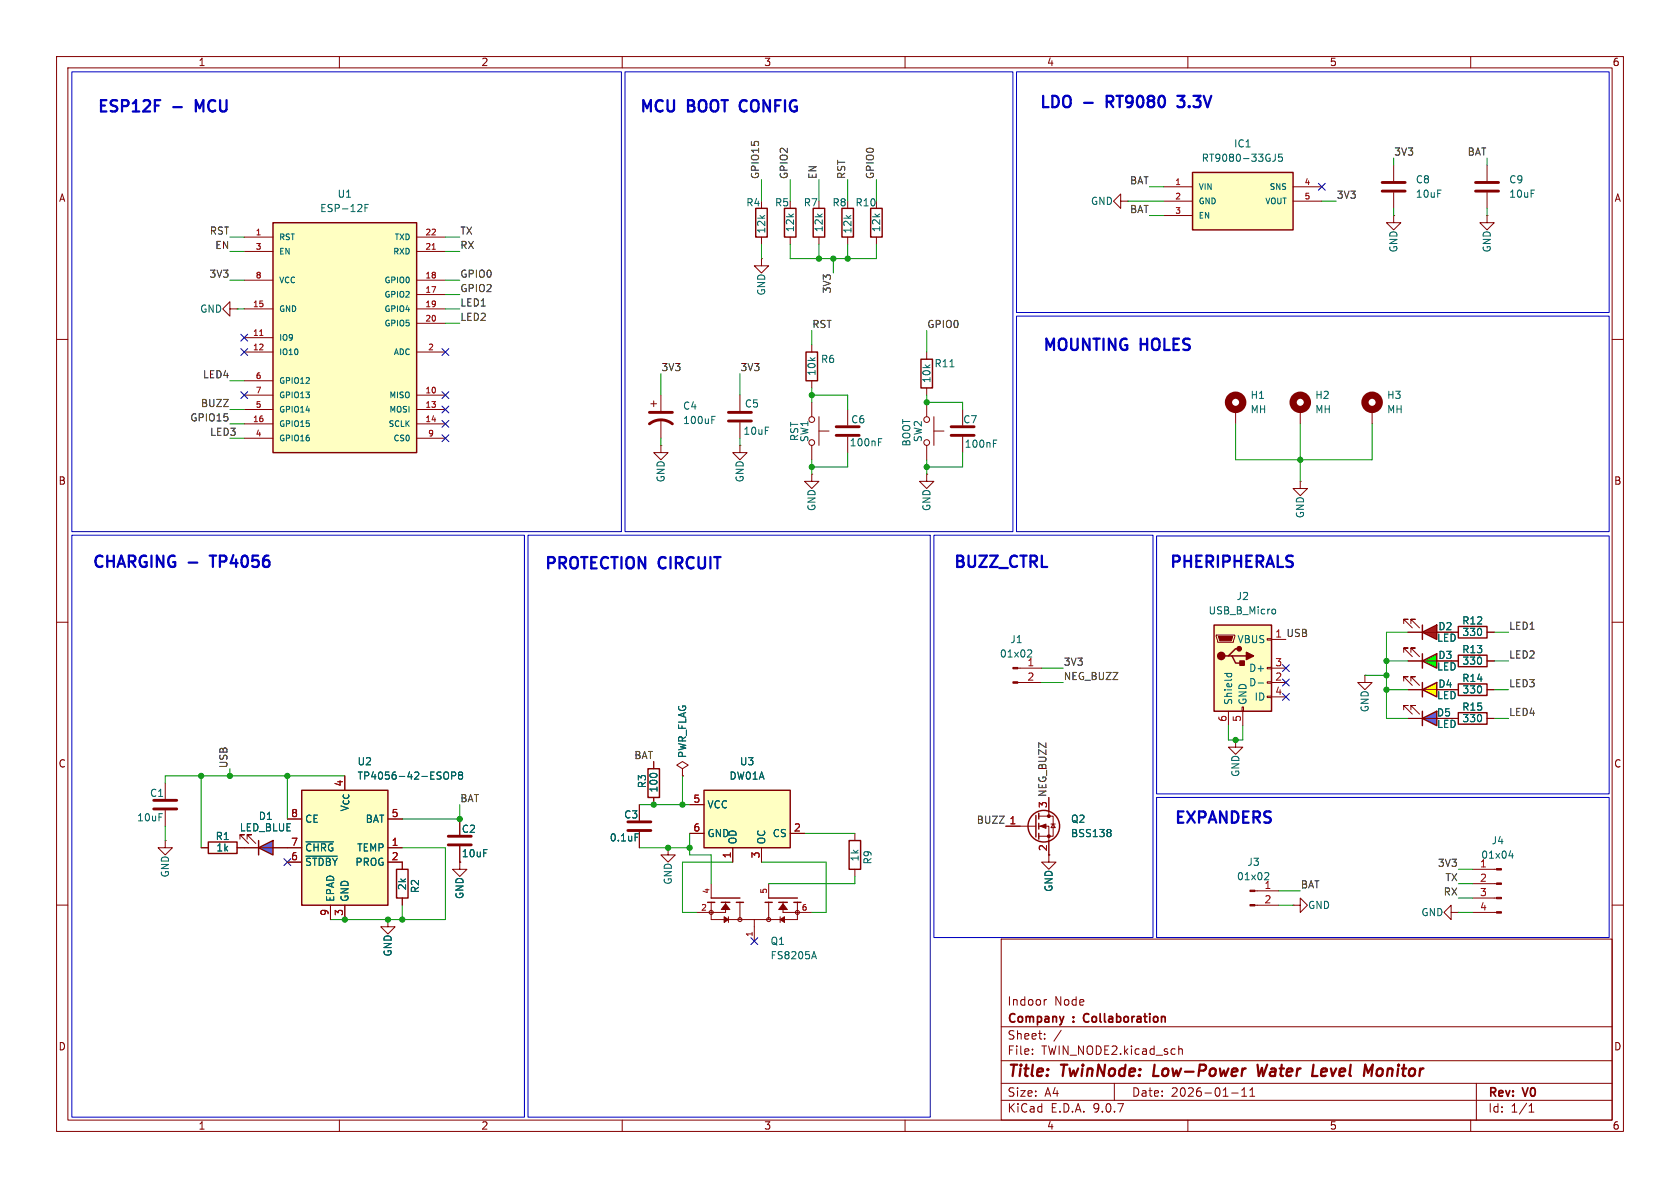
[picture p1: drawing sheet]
<svg xmlns="http://www.w3.org/2000/svg" width="297mm" height="210mm" viewBox="0 0 297 210" stroke-linecap="round" stroke-linejoin="round" font-family="sans-serif">
<g fill="none" stroke="#840000" stroke-width=".18">
<path d="M10 10h277v190h-277zM12 12h273v186h-273zM60 10v2M110 10v2M160 10v2M210 10v2M260 10v2M10 60h2M285 60h2M143.5 83.8v1.3h1.3l-1.3 1.3-1.3-1.3h1.3M143.5 83.8h.1M10 110h2"/>
<path d="M262.9 116.8h1.3M262.9 111.8h1.3M285 110h2M262.9 127h1.3M10 160h2M177 166h108v32h-108zM185 176.7l-.3 .1-.1 .2M285 160h2M60 198v2M110 198v2M160 198v2M177 194.5h108"/>
<path d="M177 191.5h108M177 187.5h108M177 181.5h108M182.5 186.3v.1M182.5 185.5v.1M184.7 183.6v.1M184.7 182.8v.1M187.6 182.1l-1.3 2M197 191.5v3M208.4 184.9v1.5M208.4 185.5l.2-.1 .4 .1v.9M210 198v2"/>
<path d="M217.7 193.2h1.2M219.5 193.8h.9M219.5 192.7l.5-.4v1.5M221 193.8h.8M221 192.7l.4-.4v1.5M260 198v2M261 191.5v6.5M270.3 196.6h.9M270.3 195.5l.4-.4v1.5"/>
</g>
<path d="M204.1 188.2l-.2 2h.9M222.3 188.2l.2 2 .6-1.4 .2 1.4 .7-2M232 190.2h.9M233.7 189l-.2 .9 .3 .3M234.6 189.4l-1 .1M243.6 189l-.2 .3-.1 .5 .4 .4" fill="none" stroke="#840000" stroke-width=".4"/>
<path d="M191.7 179.4l-.1 .4 .1 .7" fill="none" stroke="#840000" stroke-width=".3"/>
<path d="M257.8 115.8h5.1v2.1h-5.1zM257.8 110.7h5.1v2.1h-5.1zM257.8 126h5.1v2h-5.1z" fill="none" stroke="#840000" stroke-width=".25"/>
<path d="M251.5 116.8l2.5-1.2v2.5z" fill="#0f0"/>
<path d="M248.2 115.3v-.7h.7h-.7l1.5 1.5M248.9 116.8h5.1M249.4 115.3v-.7h.8h-.8l1.6 1.5" fill="none" stroke="#840000" stroke-width=".18"/>
<path d="M251.5 116.8l2.5-1.2v2.5zM251.5 115.6v2.5" fill="none" stroke="#840000" stroke-width=".25"/>
<path d="M251.5 127l2.5-1.3v2.6z" fill="#5959ff"/>
<path d="M248.2 125.5v-.8h.7h-.7l1.5 1.5M248.9 127h5.1M249.4 125.5v-.8h.8h-.8l1.6 1.5" fill="none" stroke="#840000" stroke-width=".18"/>
<path d="M251.5 127l2.5-1.3v2.6zM251.5 125.7v2.6" fill="none" stroke="#840000" stroke-width=".25"/>
<path d="M251.5 111.8l2.5-1.3v2.5z" fill="#f00"/>
<path d="M248.2 110.2v-.7h.7h-.7l1.5 1.5M248.9 111.8h5.1M249.4 110.2v-.7h.8h-.8l1.6 1.5" fill="none" stroke="#840000" stroke-width=".18"/>
<path d="M251.5 111.8l2.5-1.3v2.5zM251.5 110.5v2.5" fill="none" stroke="#840000" stroke-width=".25"/>
<path d="M251.5 121.9l2.5-1.2v2.5z" fill="#ff0"/>
<g fill="none" stroke="#840000" stroke-width=".18">
<path d="M154.9 35.6v1.2M246.4 29.2v2.8M246.4 34v2.8M262.9 38.1v1.3h1.3l-1.3 1.2-1.3-1.2h1.3M262.9 38.1h.1M262.9 29.2v2.8M262.9 34v2.8M134.6 45.7v1.3h1.3l-1.3 1.3-1.3-1.3h1.3M134.6 45.7h.1M139.7 41.9v1.3M144.8 41.9v1.3M149.9 41.9v1.3"/>
<path d="M154.9 41.9v1.3M130.8 69.9v2.7M130.8 74.7v2.8M143.5 61v1.2M143.5 67.3v1.3M143.5 71.1v2.6M143.5 78.7v2.6M144.8 76.2h1.8M144.8 73.7v5M149.9 72.4v2.8M149.9 77.2v2.8M163.8 62.2v1.3"/>
<path d="M163.8 68.6v1.3M163.8 71.1v2.6M163.8 78.7v2.6M165.1 76.2h1.8M165.1 73.7v5M170.2 72.4v2.8M170.2 77.2v2.8M242.6 72.4v2.5M163.8 83.8v1.3h1.3l-1.3 1.3-1.2-1.3h1.2M163.8 83.8h.1M229.9 85.1v1.3h1.2l-1.2 1.2-1.3-1.2h1.3M229.9 85.1h.1"/>
<path d="M29.2 138.4v2.8M248.2 120.4v-.8h.7h-.7l1.5 1.6M248.9 121.9h5.1M249.4 120.4v-.8h.8h-.8l1.6 1.6M262.9 121.9h1.3M29.2 148.6v1.3h1.3l-1.3 1.2-1.3-1.2h1.3M29.2 148.6h.1M29.2 143.3v2.8M35.6 149.9h1.2M41.9 149.9h1.3M221.8 157.5h4.3M68.6 162.6v1.2h1.2l-1.2 1.3-1.3-1.3h1.3"/>
<path d="M68.6 162.6h.1M221.8 160h4.3M228.6 160h1.3v-1.2l1.2 1.2-1.2 1.3v-1.3M228.6 160h.1"/>
<circle cx="143.5" cy="74.2" r=".51"/>
<circle cx="143.5" cy="78.2" r=".51"/>
<circle cx="163.8" cy="78.2" r=".51"/>
<circle cx="163.8" cy="74.2" r=".51"/>
</g>
<path d="M138.7 36.8h2v5.1h-2zM143.8 36.8h2v5.1h-2zM148.8 36.8h2.1v5.1h-2.1zM153.9 36.8h2.1v5.1h-2.1zM142.5 62.2h2v5.1h-2zM162.8 63.5h2v5.1h-2zM251.5 121.9l2.5-1.2v2.5zM251.5 120.7v2.5M257.8 120.9h5.1v2h-5.1zM36.8 148.8h5.1v2.1h-5.1z" fill="none" stroke="#840000" stroke-width=".25"/>
<g fill="#840000" stroke="#840000" stroke-width=".18">
<path d="M221 157.4h.8v.2h-.8z"/>
<path d="M221 159.9h.8v.2h-.8z"/>
</g>
<path d="M155.3 78.1h.4M155.3 77.5h.6M167.9 64.8h.8M175.6 78.4h.4M175.6 77.8h.6M223.8 154.2l.4 .1 .1 .3-.8 .9" fill="none" stroke="#006464" stroke-width=".18"/>
<path d="M244.3 32.3h4.1M244.3 33.8h4.1M260.9 32.3h4M260.9 33.8h4M128.8 72.9h4M128.8 74.4h4M147.8 75.4h4.1M147.8 77h4.1M168.1 75.4h4.1M168.1 77h4.1M27.2 141.5h4M27.2 143h4" fill="none" stroke="#840000" stroke-width=".51"/>
<circle cx="242.6" cy="71.1" r="1.27" fill="none" stroke="#840000" stroke-width="1.3"/>
<path d="M45.7 149.9l2.6-1.3v2.5z" fill="#5959ff"/>
<path d="M42.4 148.3v-.7h.8h-.8l1.5 1.5M43.2 149.9h7.6M43.7 148.3v-.7h.7h-.7l1.5 1.5M71.1 152.4v1.3M71.1 158.8v1.2M81.3 152.4v1.3h1.2l-1.2 1.2-1.3-1.2h1.3M81.3 152.4h.1M81.3 144.8v2.8M81.3 149.6v2.8" fill="none" stroke="#840000" stroke-width=".18"/>
<path d="M45.7 149.9l2.6-1.3v2.5zM45.7 148.6v2.5M70.1 153.7h2v5.1h-2z" fill="none" stroke="#840000" stroke-width=".25"/>
<path d="M79.2 147.8h4.1M79.2 149.4h4.1" fill="none" stroke="#840000" stroke-width=".51"/>
<path d="M53.3 139.7h15.3v20.3h-15.3z" fill="#ffffc2"/>
<path d="M53.3 139.7h15.3v20.3h-15.3z" fill="none" stroke="#840000" stroke-width=".25"/>
<path d="M40.6 54.6v-1.3l-1.2 1.3 1.2 1.3v-1.3h1.3M41.9 54.6h.1M50.8 144.8h2.5M50.8 149.9h2.5M50.8 152.4h2.5M68.6 144.8h2.5M68.6 149.9h2.5M68.6 152.4h2.5M58.4 160v2.6M61 160v2.6" fill="none" stroke="#840000" stroke-width=".18"/>
<path d="M78.8 136.5a.43 .43 0 0 1 .5 .4v.4a.43 .43 0 0 1-.5 .4M79.8 137.1h.6l.2-.2-.1-.3-.7-.1v1.2M81.3 137l-.2-.2 .2-.3h.2l.3 .2-.3 .3M81.3 137l-.2 .3v.3l.2 .1h.4l.1-.2v-.2l-.3-.3M81.3 137h.2M54.1 148.8h4.9M54.1 151.4h5.5" fill="none" stroke="#006464" stroke-width=".18"/>
<path d="M48.3 39.4h25.4v40.6h-25.4z" fill="#ffffc2"/>
<path d="M48.3 39.4h25.4v40.6h-25.4zM133.6 36.8h2v5.1h-2zM125.1 159.5h1.3M125.7 158.8h5.1M127.5 159.5h1.5M130.2 159.5h1.2M135.3 159.5h1.2M135.9 158.8h5.1M137.7 159.5h1.5M140.3 159.5h1.3" fill="none" stroke="#840000" stroke-width=".25"/>
<g fill="none" stroke="#840000" stroke-width=".18">
<path d="M43.2 41.9h5.1M43.2 44.5h5.1M43.2 49.5h5.1M43.2 54.6h5.1M43.2 59.7h5.1M73.7 41.9h5M73.7 44.5h5M73.7 49.5h5M73.7 54.6h5M73.7 52.1h5M73.7 57.2h5M134.6 41.9v1.3"/>
<path d="M43.2 62.2h5.1M43.2 67.3h5.1M43.2 69.9h5.1M43.2 72.4h5.1M43.2 74.9h5.1M43.2 77.5h5.1M73.7 62.2h5M73.7 69.9h5M73.7 72.4h5M73.7 74.9h5M73.7 77.5h5M115.1 71.4h1"/>
<path d="M115.6 70.9v1M116.8 78.7v1.3h1.3l-1.3 1.3-1.2-1.3h1.2M116.8 78.7h.1M116.8 69.9v2.7M116.8 74.2v3.3M130.8 78.7v1.3h1.3l-1.3 1.3-1.3-1.3h1.3M130.8 78.7h.1M241.3 119.4v1.3h1.3l-1.3 1.2-1.3-1.2h1.3M241.3 119.4h.1M113 142.2v2.8M113 147.1v2.8M118.1 149.9v1.2h1.3l-1.3 1.3-1.3-1.3h1.3"/>
<path d="M118.1 149.9h.1M125.7 159.5v3.1h15.3v-3.1M125.7 156.2v2.6M128.3 159.5v1.8h-5.1M130.8 159.5v3.1M135.9 156.2v2.6M135.9 159.5v3.1M138.4 159.5v1.8h5.1M128.8 162.1v1M133.3 162.6v3.8M137.9 162.1v1"/>
<circle cx="125.7" cy="161.3" r=".36"/>
<circle cx="130.8" cy="162.6" r=".36"/>
<circle cx="135.9" cy="162.6" r=".36"/>
<circle cx="141" cy="161.3" r=".36"/>
</g>
<path d="M45.9 59.3h.6M76.4 44.1h.6" fill="none" stroke="#a90000" stroke-width=".18"/>
<path d="M64.5 36.7h.5M65.1 36.1h-.6v1.3M125.8 74.2h.5M125.8 73.6h.6M112.3 147.4h.6M143.6 169.1h.6M143.9 168.2l.4 1.3" fill="none" stroke="#006464" stroke-width=".18"/>
<path d="M114.8 74.9a3.3 3.3 0 0 1 4.1 0M114.8 72.9h4.1M111 145.3h4.1M111 146.8h4.1" fill="none" stroke="#840000" stroke-width=".51"/>
<g fill="#840000" stroke="#840000" stroke-width=".18">
<path d="M138.4 159.8l.8 1h-1.5z"/>
<path d="M128.3 159.8l.7 1h-1.5z"/>
<path d="M137.9 162.6l.8-.5v1z"/>
<path d="M128 162.1l.8 .5-.8 .5z"/>
</g>
<path d="M124.5 139.7h15.2v10.2h-15.2z" fill="#ffffc2"/>
<path d="M114.6 135.9h2v5.1h-2zM124.5 139.7h15.2v10.2h-15.2z" fill="none" stroke="#840000" stroke-width=".25"/>
<g fill="none" stroke="#840000" stroke-width=".18">
<path d="M115.6 134.6v1.3M120.6 135.9l1.1-.6-1.1-.7-1 .7 1 .6v1.3M120.6 137.2h.1M115.6 141v1.2M121.9 142.2h2.6M121.9 147.3h2.6M129.5 149.9v2.5M134.6 149.9v2.5M139.7 147.3h2.5M260.3 153.7h4.3M260.3 156.2h4.3M260.3 158.8h4.3"/>
<path d="M256.5 161.3v-1.3l-1.2 1.3 1.2 1.3v-1.3h1.3M257.8 161.3h.1M260.3 161.3h4.3"/>
</g>
<g fill="#840000" stroke="#840000" stroke-width=".18">
<path d="M264.6 153.5h.8v.3h-.8z"/>
<path d="M264.6 156.1h.8v.2h-.8z"/>
<path d="M264.6 158.6h.8v.3h-.8z"/>
<path d="M264.6 161.2h.8v.2h-.8z"/>
</g>
<path d="M266.8 151.3h.7M267.4 150.9v.8" fill="none" stroke="#006464" stroke-width=".18"/>
<path d="M214.6 110.5h10.2v15.2h-10.2z" fill="#ffffc2"/>
<g fill="none" stroke="#840000" stroke-width=".25">
<path d="M214.6 110.5h10.2v15.2h-10.2zM217.2 116h.6l.6 1.2h1.3M217.8 116h2.5M219.1 114.7h-.7l-1.2 1.3h-.7M150.1 148.6h2v5.1h-2zM183.1 144.1v3.9M183.6 143.8v1M183.6 145.5v1.1M183.6 147.3v1"/>
<circle cx="184.5" cy="146" r="2.79"/>
</g>
<g fill="none" stroke="#840000" stroke-width=".18">
<path d="M246.4 38.1v1.3h1.2l-1.2 1.2-1.3-1.2h1.3M246.4 38.1h.1M218.4 72.4v2.5M179.9 118.1h4.2M215 112.3h3.3v.2l-.2 1h-2.8zM224 112.9h.8v.3h-.8zM224 118h.8v.2h-.8zM224.8 113h2.5M224.8 118.1h2.5M179.9 120.7h4.2M217.2 125.7v2.6M218.4 130.8v1.3h1.3l-1.3 1.3-1.2-1.3h1.2"/>
<path d="M218.4 130.8h.1M219.6 125h.2v.7h-.2zM219.7 125.7v2.6M224 120.5h.8v.3h-.8zM224 123.1h.8v.2h-.8zM224.8 120.7h2.5M224.8 123.2h2.5M151.1 147.3v1.3M151.1 153.7v1.2M177.8 146.1h5.3M183.6 146.1h1.8v6.3h1.3l-1.3 1.3-1.3-1.3h1.3M183.6 144.3h2.6v3.5h-2.6"/>
<path d="M185.4 141v3.3M185.8 145.7h.8M186.2 145.7l.4 .6h-.8z"/>
</g>
<g fill="#840000" stroke="#840000" stroke-width=".18">
<path d="M215.4 112.5h2.5l-.2 .8h-2.1z"/>
<path d="M179.1 118h.8v.2h-.8z"/>
<path d="M179.1 120.5h.8v.3h-.8z"/>
<path d="M183.9 146.1l1-.4v.7z"/>
<circle cx="185.4" cy="144.3" r=".25"/>
<circle cx="185.4" cy="147.8" r=".25"/>
</g>
<g fill="#840000" stroke="#840000" stroke-width=".25">
<path d="M219.2 116.8h.8v.8h-.8z"/>
<path d="M220.3 115.3l1.3 .7-1.3 .6z"/>
<circle cx="215.9" cy="116" r=".63"/>
<circle cx="219.1" cy="114.7" r=".38"/>
</g>
<path d="M181.9 114.9h.4l.1 .3-.8 .9M216.5 119.1h1.2M217 119.1l-.1 .3M217.7 119.1v.3M225.1 107.7h.3l.1 .2v.5l-.4 .1M222.4 120.7h1M196.2 146.6l.2 .3-.2 .3 .2 .2v.3l-.2 .2" fill="none" stroke="#006464" stroke-width=".18"/>
<circle cx="218.4" cy="71.1" r="1.27" fill="none" stroke="#840000" stroke-width="1.3"/>
<path d="M210.8 30.5h17.8v10.1h-17.8z" fill="#ffffc2"/>
<path d="M210.8 30.5h17.8v10.1h-17.8z" fill="none" stroke="#840000" stroke-width=".25"/>
<g fill="none" stroke="#840000" stroke-width=".18">
<path d="M198.1 35.6v-1.3l-1.3 1.3 1.3 1.2v-1.2h1.3M199.4 35.6h.1M205.7 33h5.1M205.7 35.6h5.1M205.7 38.1h5.1M228.6 33h5.1M228.6 35.6h5.1M229.9 72.4v2.5M248.9 111.8h2.6M248.9 116.8h2.6M262.9 111.8h1.3M262.9 116.8h1.3"/>
<path d="M115.6 134.6v1.3M120.6 137.2h.1M248.9 121.9h2.6M248.9 127h2.6M262.9 121.9h1.3M262.9 127h1.3M35.6 149.9h1.2M41.9 149.9h3.8M48.3 149.9h5M50.8 144.8h2.5M50.8 152.4h2.5M68.6 144.8h2.5"/>
<path d="M68.6 149.9h2.5M68.6 152.4h2.5v1.3M71.1 158.8v1.2M81.3 152.4h.1M81.3 144.8v2.8M81.3 149.6v2.8M113 142.2v2.8M113 147.1v2.8M115.6 141v1.2M121.9 142.2h2.6M121.9 147.3h2.6M129.5 149.9v2.5"/>
<path d="M134.6 149.9v2.5M139.7 147.3h2.5M177.8 146.1h2.5M185.4 141v2.5M185.4 148.6v2.5M58.4 160v2.6M61 160v2.6M68.6 162.6h.1"/>
</g>
<path d="M225.5 27.2v1a.41 .41 0 0 1-.5 .3M226.7 27.2h-.6l-.1 .7 .2-.2 .4 .1 .1 .2v.4l-.2 .1-.5-.1M78.8 136.5a.43 .43 0 0 1 .5 .4v.4a.43 .43 0 0 1-.5 .4M79.8 137.1h.6l.2-.2-.1-.3-.7-.1v1.2M81.3 137l-.2-.2 .2-.3h.2l.3 .2-.3 .3M81.3 137l-.2 .3v.3l.2 .1h.4l.1-.2v-.2l-.3-.3M81.3 137h.2M54.1 148.8h4.9M54.1 151.4h5.5M112.3 147.4h.6M196.2 146.6l.2 .3-.2 .3 .2 .2v.3l-.2 .2" fill="none" stroke="#006464" stroke-width=".18"/>
<circle cx="229.9" cy="71.1" r="1.27" fill="none" stroke="#840000" stroke-width="1.3"/>
<g fill="none" stroke="#009600" stroke-width=".18">
<path d="M134.6 31.8v3.8M139.7 31.8v3.8M144.8 31.8v3.8M149.9 31.8v3.8M154.9 31.8v3.8M199.4 35.6h6.3M203.2 33h2.5M203.2 38.1h2.5M233.7 35.6h2.5M246.4 27.9v1.3M246.4 36.8v1.3M262.9 27.9v1.3"/>
<path d="M262.9 36.8v1.3M40.6 41.9h2.6M40.6 49.5h2.6M40.6 44.5h2.6M41.9 54.6h1.3M78.7 41.9h2.6M78.7 54.6h2.6M78.7 57.2h2.6M78.7 52.1h2.6M78.7 49.5h2.6M78.7 44.5h2.6M134.6 43.2v2.5"/>
<path d="M139.7 43.2v2.5h15.2v-2.5M143.5 58.4v2.6M144.8 43.2v2.5M147.3 45.7v2.6M149.9 43.2v2.5M163.8 58.4v3.8M40.6 67.3h2.6M40.6 77.5h2.6M40.6 74.9h2.6M40.6 72.4h2.6M116.8 66v3.9M116.8 77.5v1.2"/>
<path d="M130.8 66v3.9M130.8 77.5v1.2M143.5 69.9h6.4v2.5M143.5 68.6v2.5M163.8 69.9v1.2h6.4v1.3M218.4 74.9v6.4h24.2v-6.4M229.9 74.9v10.2M143.5 81.3v2.5M149.9 80v2.6h-6.4M163.8 81.3v2.5M170.2 80v2.6h-6.4M184.1 118.1h3.9"/>
<path d="M241.3 119.4h3.8M245.1 116.8h3.8M248.9 111.8h-3.8v15.2h3.8M264.2 116.8h2.5M264.2 111.8h2.5M35.6 137.2v12.7M40.6 135.9v1.3M50.8 137.2v7.6M61 137.2h-31.8v1.2M120.6 137.2v5M184.1 120.7h3.9M217.2 128.3v2.5h2.5v-2.5"/>
<path d="M245.1 121.9h3.8M264.2 121.9h2.5M264.2 127h2.5M29.2 146.1v2.5M71.1 149.9h7.6v12.7h-20.3M81.3 142.2v2.6h-10.2M113 142.2h8.9M113 149.9h8.9M121.9 147.3v3.8h3.8v5.1M129.5 152.4h-8.9v8.9h2.6M134.6 152.4h11.4v8.9h-2.5M142.2 147.3h8.9"/>
<path d="M151.1 154.9v1.3h-15.2M226.1 157.5h3.8M257.8 158.8h2.5M257.8 156.2h2.5M257.8 153.7h2.5M71.1 160v2.6M226.1 160h2.5M257.8 161.3h2.5"/>
</g>
<g fill="none" stroke="#000084" stroke-width=".18">
<path d="M233.1 32.4l1.2 1.2M234.3 32.4l-1.2 1.2M42.6 59.1l1.2 1.2M43.8 59.1l-1.2 1.2M42.6 69.2l1.2 1.3M42.6 61.6l1.2 1.2M43.8 69.2l-1.2 1.3M43.8 61.6l-1.2 1.2M78.1 69.2l1.2 1.3M78.1 76.9l1.2 1.2M78.1 71.8l1.2 1.2M78.1 74.3l1.2 1.2"/>
<path d="M78.1 61.6l1.2 1.2M79.3 69.2l-1.2 1.3M79.3 76.9l-1.2 1.2M79.3 71.8l-1.2 1.2M79.3 74.3l-1.2 1.2M79.3 61.6l-1.2 1.2M226.7 117.5l1.2 1.2M227.9 117.5l-1.2 1.2M226.7 122.6l1.2 1.2M226.7 120l1.2 1.3M227.9 122.6l-1.2 1.2M227.9 120l-1.2 1.3"/>
<path d="M50.2 151.8l1.2 1.2M51.4 151.8l-1.2 1.2M132.7 165.8l1.3 1.2M134 165.8l-1.3 1.2"/>
</g>
<path d="M27.4 17.7h.9M191.7 18.2h1.5M208.1 16.9h1.3l-.7 .8h.3M208.1 18.8l.3 .1h.6M33.4 99.5h1.5M37.1 98.2h1.1" fill="none" stroke="#0000c2" stroke-width=".4"/>
<path d="M12.7 12.7h97.2v81.3h-97.2zM110.5 12.7h68.6v81.3h-68.6zM179.7 12.7h104.8v42.5h-104.8zM179.7 55.9h104.8v38.1h-104.8zM12.7 94.6h80v102.9h-80zM93.3 94.6h71.2v102.9h-71.2zM165.1 94.6h38.7v71.1h-38.7zM204.5 94.7h80v45.6h-80zM204.5 141h80v24.7h-80z" fill="none" stroke="#0000c2" stroke-width=".18"/>
<g fill="#009600" stroke="#009600" stroke-width=".18">
<circle cx="218.4" cy="130.8" r=".46"/>
<circle cx="245.1" cy="121.9" r=".46"/>
<circle cx="245.1" cy="119.4" r=".46"/>
<circle cx="245.1" cy="116.8" r=".46"/>
<circle cx="229.9" cy="81.3" r=".46"/>
<circle cx="144.8" cy="45.7" r=".46"/>
<circle cx="149.9" cy="45.7" r=".46"/>
<circle cx="147.3" cy="45.7" r=".46"/>
<circle cx="121.9" cy="149.9" r=".46"/>
<circle cx="118.1" cy="149.9" r=".46"/>
<circle cx="120.6" cy="142.2" r=".46"/>
<circle cx="163.8" cy="71.1" r=".46"/>
<circle cx="163.8" cy="82.6" r=".46"/>
<circle cx="115.6" cy="142.2" r=".46"/>
<circle cx="143.5" cy="82.6" r=".46"/>
<circle cx="143.5" cy="69.9" r=".46"/>
<circle cx="40.6" cy="137.2" r=".46"/>
<circle cx="35.6" cy="137.2" r=".46"/>
<circle cx="50.8" cy="137.2" r=".46"/>
<circle cx="61" cy="162.6" r=".46"/>
<circle cx="81.3" cy="144.8" r=".46"/>
<circle cx="71.1" cy="162.6" r=".46"/>
<circle cx="68.6" cy="162.6" r=".46"/>
</g>
<g font-size="2.8" fill="#0000c2">
<text x="17" y="20.4">ESP12F</text>
<text x="30.5" y="20.4">-</text>
<text x="35.3" y="20.4">MCU</text>
<text x="112.9" y="20.4">MCU</text>
<text x="121.6" y="20.4">BOOT</text>
<text x="131.6" y="20.4">CONFIG</text>
<text x="183.5" y="19.6">LDO</text>
<text x="196.4" y="19.6">RT9080</text>
<text x="209.9" y="19.6">3.3V</text>
<text x="184.1" y="62.6">MOUNTING</text>
<text x="201.6" y="62.6">HOLES</text>
<text x="16.1" y="100.9">CHARGING</text>
<text x="38.1" y="100.9">TP4056</text>
<text x="96" y="101.2">PROTECTION</text>
<text x="116.5" y="101.2">CIRCUIT</text>
<text x="168.4" y="100.9">BUZZ_CTRL</text>
<text x="206.5" y="100.9">PHERIPHERALS</text>
<text x="207.4" y="146.1">EXPANDERS</text>
</g>
<g font-size="2.8" fill="#840000">
<text x="178" y="190.9">Title:</text>
<text x="187.7" y="190.9">TwinNode:</text>
<text x="204.7" y="190.9">Low-Power</text>
<text x="223.9" y="190.9">Water</text>
<text x="234.4" y="190.9">Level</text>
<text x="244.4" y="190.9">Monitor</text>
</g>
<g font-size="2.1" fill="#840000">
<text x="178" y="178">Indoor</text>
<text x="186.4" y="178">Node</text>
<text x="178" y="184">Sheet:</text>
<text x="178" y="181.2">Company</text>
<text x="189.8" y="181.2">:</text>
<text x="192.3" y="181.2">Collaboration</text>
<text x="178" y="186.7">File:</text>
<text x="184.1" y="186.7">TWIN_NODE2.kicad_sch</text>
<text x="178" y="196.9">KiCad</text>
<text x="178" y="194.1">Size:</text>
<text x="184.7" y="194.1">A4</text>
<text x="185.7" y="196.9">E.D.A.</text>
<text x="193.3" y="196.9">9.0.7</text>
<text x="200" y="194.1">Date:</text>
<text x="207" y="194.1">2026-01-11</text>
<text x="263" y="194.3">Rev:</text>
<text x="263" y="196.9">Id:</text>
<text x="267.1" y="196.9">1/1</text>
<text x="269.4" y="194.3">V0</text>
</g>
<g font-size="1.8" fill="#840000">
<text x="35" y="11.9">1</text>
<text x="85" y="11.9">2</text>
<text x="135" y="11.9">3</text>
<text x="185" y="11.9">4</text>
<text x="235" y="11.9">5</text>
<text x="285" y="11.9">6</text>
<text x="10.3" y="35.9">A</text>
<text x="285.3" y="35.9">A</text>
<text x="10.3" y="85.9">B</text>
<text x="285.3" y="85.9">B</text>
<text x="254" y="113.6">LED</text>
<text x="254.2" y="111.6">D2</text>
<text x="254" y="118.7">LED</text>
<text x="254.2" y="116.7">D3</text>
<text x="254" y="123.8">LED</text>
<text x="254.2" y="121.8">D4</text>
<text x="253.9" y="126.8">D5</text>
<text x="254" y="128.9">LED</text>
<text x="10.3" y="135.9">C</text>
<text x="285.3" y="135.9">C</text>
<text x="10.3" y="185.9">D</text>
<text x="285.3" y="185.9">D</text>
<text x="35" y="199.9">1</text>
<text x="85" y="199.9">2</text>
<text x="135" y="199.9">3</text>
<text x="185" y="199.9">4</text>
<text x="235" y="199.9">5</text>
<text x="285" y="199.9">6</text>
</g>
<g font-size="1.8" fill="#006464">
<text x="212.4" y="28.8">RT9080-33GJ5</text>
<text x="218.1" y="26.3">IC1</text>
<text x="59.6" y="35.2">U1</text>
<text x="250.2" y="32.6">C8</text>
<text x="250.2" y="35.2">10uF</text>
<text x="266.7" y="32.6">C9</text>
<text x="266.7" y="35.2">10uF</text>
<text x="56.5" y="37.7">ESP-12F</text>
<text x="131.8" y="36.7">R4</text>
<text x="135.5" y="41.4" transform="rotate(-90 135.5 41.4)">12k</text>
<text x="136.9" y="36.7">R5</text>
<text x="140.6" y="41.1" transform="rotate(-90 140.6 41.1)">12k</text>
<text x="142" y="36.7">R7</text>
<text x="145.6" y="41.1" transform="rotate(-90 145.6 41.1)">12k</text>
<text x="147.1" y="36.7">R8</text>
<text x="150.7" y="41.4" transform="rotate(-90 150.7 41.4)">12k</text>
<text x="151.1" y="36.7">R10</text>
<text x="155.8" y="41.1" transform="rotate(-90 155.8 41.1)">12k</text>
<text x="192.8" y="36.4">GND</text>
<text x="247.2" y="44.7" transform="rotate(-90 247.2 44.7)">GND</text>
<text x="263.8" y="44.7" transform="rotate(-90 263.8 44.7)">GND</text>
<text x="135.5" y="52.3" transform="rotate(-90 135.5 52.3)">GND</text>
<text x="35.3" y="55.5">GND</text>
<text x="145" y="64.4">R6</text>
<text x="165.1" y="65.1">R11</text>
<text x="144.4" y="66.5" transform="rotate(-90 144.4 66.5)">10k</text>
<text x="164.7" y="67.8" transform="rotate(-90 164.7 67.8)">10k</text>
<text x="221" y="70.7">H1</text>
<text x="232.4" y="70.7">H2</text>
<text x="245.1" y="70.7">H3</text>
<text x="120.7" y="72.6">C4</text>
<text x="120.7" y="75.2">100uF</text>
<text x="131.3" y="77.1">10uF</text>
<text x="131.6" y="72.2">C5</text>
<text x="150.4" y="75">C6</text>
<text x="170.2" y="75">C7</text>
<text x="221" y="73.3">MH</text>
<text x="232.4" y="73.3">MH</text>
<text x="245.1" y="73.3">MH</text>
<text x="141.3" y="78.1" transform="rotate(-90 141.3 78.1)">RST</text>
<text x="143.1" y="78.3" transform="rotate(-90 143.1 78.3)">SW1</text>
<text x="150.1" y="79.1">100nF</text>
<text x="161.1" y="79" transform="rotate(-90 161.1 79)">BOOT</text>
<text x="163.2" y="78.3" transform="rotate(-90 163.2 78.3)">SW2</text>
<text x="170.4" y="79.3">100nF</text>
<text x="117.7" y="85.4" transform="rotate(-90 117.7 85.4)">GND</text>
<text x="131.7" y="85.4" transform="rotate(-90 131.7 85.4)">GND</text>
<text x="144.4" y="90.4" transform="rotate(-90 144.4 90.4)">GND</text>
<text x="164.7" y="90.4" transform="rotate(-90 164.7 90.4)">GND</text>
<text x="230.7" y="91.7" transform="rotate(-90 230.7 91.7)">GND</text>
<text x="218.5" y="106.3">J2</text>
<text x="178.5" y="113.9">J1</text>
<text x="213.6" y="108.8">USB_B_Micro</text>
<text x="218.7" y="113.9">VBUS</text>
<text x="258.4" y="110.6">R12</text>
<text x="258.4" y="112.6">330</text>
<text x="176.7" y="116.4">01x02</text>
<text x="181.5" y="117.9">1</text>
<text x="220.7" y="119">D+</text>
<text x="258.4" y="115.7">R13</text>
<text x="258.4" y="117.7">330</text>
<text x="218" y="124.7" transform="rotate(-90 218 124.7)">Shield</text>
<text x="220.6" y="124.7" transform="rotate(-90 220.6 124.7)">GND</text>
<text x="220.7" y="121.5">D-</text>
<text x="221.7" y="124.1">ID</text>
<text x="258.4" y="125.8">R15</text>
<text x="258.4" y="120.8">R14</text>
<text x="258.4" y="122.8">330</text>
<text x="242.2" y="126" transform="rotate(-90 242.2 126)">GND</text>
<text x="258.4" y="127.9">330</text>
<text x="63.1" y="135.5">U2</text>
<text x="121.5" y="134.1" transform="rotate(-90 121.5 134.1)">PWR_FLAG</text>
<text x="130.7" y="135.5">U3</text>
<text x="219.3" y="137.4" transform="rotate(-90 219.3 137.4)">GND</text>
<text x="26.4" y="141.1">C1</text>
<text x="61.8" y="143.6" transform="rotate(-90 61.8 143.6)">V_{CC}</text>
<text x="63.1" y="138">TP4056-42-ESOP8</text>
<text x="114.4" y="139.4" transform="rotate(-90 114.4 139.4)">R3</text>
<text x="116.4" y="140.2" transform="rotate(-90 116.4 140.2)">100</text>
<text x="125" y="143.1">VCC</text>
<text x="128.9" y="138">DW01A</text>
<text x="24.1" y="145.4">10uF</text>
<text x="38" y="148.7">R1</text>
<text x="42.3" y="147.2">LED_BLUE</text>
<text x="45.6" y="145.1">D1</text>
<text x="53.8" y="145.6">CE</text>
<text x="64.5" y="145.6">BAT</text>
<text x="81.5" y="147.4">C2</text>
<text x="107.7" y="148.9">0.1uF</text>
<text x="110.2" y="144.9">C3</text>
<text x="125" y="148.2">GND</text>
<text x="130.4" y="149.4" transform="rotate(-90 130.4 149.4)">OD</text>
<text x="135.5" y="149.4" transform="rotate(-90 135.5 149.4)">OC</text>
<text x="136.5" y="148.2">CS</text>
<text x="189.2" y="148.2">BSS138</text>
<text x="189.2" y="145.6">Q2</text>
<text x="263.6" y="149.5">J4</text>
<text x="30.1" y="155.2" transform="rotate(-90 30.1 155.2)">GND</text>
<text x="38.1" y="150.7">1k</text>
<text x="53.8" y="150.7">~{CHRG}</text>
<text x="53.8" y="153.3">~{STDBY} PROG</text>
<text x="63" y="150.7">TEMP</text>
<text x="81.5" y="151.7">10uF</text>
<text x="152" y="152.4" transform="rotate(-90 152 152.4)">1k</text>
<text x="154.3" y="152.9" transform="rotate(-90 154.3 152.9)">R9</text>
<text x="218.6" y="155.8">01x02</text>
<text x="220.4" y="153.3">J3</text>
<text x="261.5" y="153.4">1</text>
<text x="261.8" y="152">01x04</text>
<text x="59.3" y="159.5" transform="rotate(-90 59.3 159.5)">EPAD</text>
<text x="61.8" y="159.5" transform="rotate(-90 61.8 159.5)">GND</text>
<text x="72" y="157.5" transform="rotate(-90 72 157.5)">2k</text>
<text x="74.3" y="158" transform="rotate(-90 74.3 158)">R2</text>
<text x="82.1" y="159" transform="rotate(-90 82.1 159)">GND</text>
<text x="119" y="156.5" transform="rotate(-90 119 156.5)">GND</text>
<text x="186.3" y="157.8" transform="rotate(-90 186.3 157.8)">GND</text>
<text x="223.4" y="157.2">1</text>
<text x="231.1" y="160.9">GND</text>
<text x="136.1" y="167.2">Q1</text>
<text x="251.2" y="162.2">GND</text>
<text x="69.4" y="169.2" transform="rotate(-90 69.4 169.2)">GND</text>
<text x="136.1" y="169.8">FS8205A</text>
</g>
<g font-size="1.8" fill="#0f0f0f">
<text x="246.4" y="27.6">3V3</text>
<text x="259.4" y="27.6">BAT</text>
<text x="134.3" y="31.8" transform="rotate(-90 134.3 31.8)">GPIO15</text>
<text x="139.4" y="31.8" transform="rotate(-90 139.4 31.8)">GPIO2</text>
<text x="144.4" y="31.8" transform="rotate(-90 144.4 31.8)">EN</text>
<text x="149.5" y="31.8" transform="rotate(-90 149.5 31.8)">RST</text>
<text x="154.6" y="31.8" transform="rotate(-90 154.6 31.8)">GPIO0</text>
<text x="199.7" y="32.7">BAT</text>
<text x="236.2" y="35.2">3V3</text>
<text x="37" y="41.6">RST</text>
<text x="81.3" y="41.6">TX</text>
<text x="199.7" y="37.8">BAT</text>
<text x="38" y="44.1">EN</text>
<text x="81.3" y="44.1">RX</text>
<text x="36.9" y="49.2">3V3</text>
<text x="81.3" y="49.2">GPIO0</text>
<text x="81.3" y="51.7">GPIO2</text>
<text x="147" y="52" transform="rotate(-90 147 52)">3V3</text>
<text x="81.3" y="54.3">LED1</text>
<text x="81.3" y="56.8">LED2</text>
<text x="143.5" y="58.1">RST</text>
<text x="163.8" y="58.1">GPIO0</text>
<text x="116.8" y="65.7">3V3</text>
<text x="130.8" y="65.7">3V3</text>
<text x="35.8" y="67">LED4</text>
<text x="33.5" y="74.6">GPIO15</text>
<text x="35.4" y="72">BUZZ</text>
<text x="37.1" y="77.1">LED3</text>
<text x="225.4" y="112.8">1 USB</text>
<text x="266.7" y="111.4">LED1</text>
<text x="188" y="117.8">3V3</text>
<text x="266.7" y="116.5">LED2</text>
<text x="188" y="120.3">NEG_BUZZ</text>
<text x="266.7" y="121.6">LED3</text>
<text x="266.7" y="126.7">LED4</text>
<text x="40.3" y="135.9" transform="rotate(-90 40.3 135.9)">USB</text>
<text x="112" y="134.3">BAT</text>
<text x="81.3" y="141.9">BAT</text>
<text x="185.2" y="142.9" transform="rotate(-90 185.2 142.9)">3 NEG_BUZZ</text>
<text x="172.6" y="145.7">BUZZ 1</text>
<text x="254.1" y="153.3">3V3</text>
<text x="255.4" y="155.9">TX</text>
<text x="229.9" y="157.1">BAT</text>
<text x="255.1" y="158.4">RX</text>
</g>
<g font-size="1.8" fill="#a90000">
<text x="225.4" y="117.9">3</text>
<text x="181.5" y="120.4">2</text>
<text x="225.4" y="120.4">2</text>
<text x="225.4" y="122.9">4</text>
<text x="216.9" y="127.7" transform="rotate(-90 216.9 127.7)">6</text>
<text x="219.5" y="127.7" transform="rotate(-90 219.5 127.7)">5</text>
<text x="60.7" y="139.1" transform="rotate(-90 60.7 139.1)">4</text>
<text x="122.5" y="142">5</text>
<text x="185.2" y="142.9" transform="rotate(-90 185.2 142.9)">3</text>
<text x="51.4" y="144.5">8</text>
<text x="51.4" y="149.6">7</text>
<text x="69.1" y="144.5">5</text>
<text x="69.1" y="149.6">1</text>
<text x="122.5" y="147.1">6</text>
<text x="140.3" y="147.1">2</text>
<text x="178.4" y="145.8">1</text>
<text x="51.4" y="152.1">6</text>
<text x="69.1" y="152.1">2</text>
<text x="129.3" y="151.8" transform="rotate(-90 129.3 151.8)">1</text>
<text x="134.4" y="151.8" transform="rotate(-90 134.4 151.8)">3</text>
<text x="185.2" y="150.6" transform="rotate(-90 185.2 150.6)">2</text>
<text x="261.5" y="156">2</text>
<text x="58.2" y="162" transform="rotate(-90 58.2 162)">9</text>
<text x="60.7" y="162" transform="rotate(-90 60.7 162)">3</text>
<text x="223.4" y="159.8">2</text>
<text x="261.5" y="158.5">3</text>
<text x="261.5" y="161">4</text>
</g>
<g font-size="1.4" fill="#a90000">
<text x="207.7" y="32.8">1</text>
<text x="207.7" y="35.3">2</text>
<text x="230.5" y="32.8">4</text>
<text x="230.5" y="35.3">5</text>
<text x="45.1" y="41.7">1</text>
<text x="75.1" y="41.7">22</text>
<text x="207.7" y="37.8">3</text>
<text x="45.1" y="44.2">3</text>
<text x="75.1" y="44.2">21</text>
<text x="45.1" y="49.3">8</text>
<text x="75.1" y="49.3">18</text>
<text x="75.1" y="51.8">17</text>
<text x="44.6" y="54.4">15</text>
<text x="44.6" y="59.4">11</text>
<text x="75.1" y="54.4">19</text>
<text x="75.1" y="56.9">20</text>
<text x="44.6" y="62">12</text>
<text x="75.6" y="62">2</text>
<text x="45.1" y="67.1">6</text>
<text x="45.1" y="69.6">7</text>
<text x="75.1" y="69.6">10</text>
<text x="44.6" y="74.7">16</text>
<text x="45.1" y="72.1">5</text>
<text x="45.1" y="77.2">4</text>
<text x="75.1" y="72.1">13</text>
<text x="75.1" y="74.7">14</text>
<text x="75.6" y="77.2">9</text>
<text x="123.8" y="161">2</text>
<text x="125.5" y="158.1" transform="rotate(-90 125.5 158.1)">4</text>
<text x="135.6" y="158.1" transform="rotate(-90 135.6 158.1)">5</text>
<text x="141.6" y="161">6</text>
<text x="133.1" y="165.7" transform="rotate(-90 133.1 165.7)">1</text>
</g>
<g font-size="1.4" fill="#006464">
<text x="211.8" y="33.8">VIN</text>
<text x="224.3" y="33.8">SNS</text>
<text x="211.8" y="36.3">GND</text>
<text x="211.8" y="38.8">EN</text>
<text x="223.6" y="36.3">VOUT</text>
<text x="49.3" y="42.6">RST</text>
<text x="49.3" y="45.2">EN</text>
<text x="69.4" y="45.2">RXD</text>
<text x="69.6" y="42.6">TXD</text>
<text x="49.3" y="50.3">VCC</text>
<text x="67.8" y="50.3">GPIO0</text>
<text x="67.8" y="52.8">GPIO2</text>
<text x="49.3" y="55.3">GND</text>
<text x="67.8" y="55.3">GPIO4</text>
<text x="67.8" y="57.9">GPIO5</text>
<text x="49.3" y="60.4">IO9</text>
<text x="49.3" y="63">IO10</text>
<text x="69.5" y="63">ADC</text>
<text x="49.3" y="68">GPIO12</text>
<text x="49.3" y="70.6">GPIO13</text>
<text x="68.7" y="70.6">MISO</text>
<text x="49.3" y="73.1">GPIO14</text>
<text x="49.3" y="75.7">GPIO15</text>
<text x="68.6" y="75.7">SCLK</text>
<text x="68.7" y="73.1">MOSI</text>
<text x="49.3" y="78.2">GPIO16</text>
<text x="69.4" y="78.2">CS0</text>
</g>
</svg>
